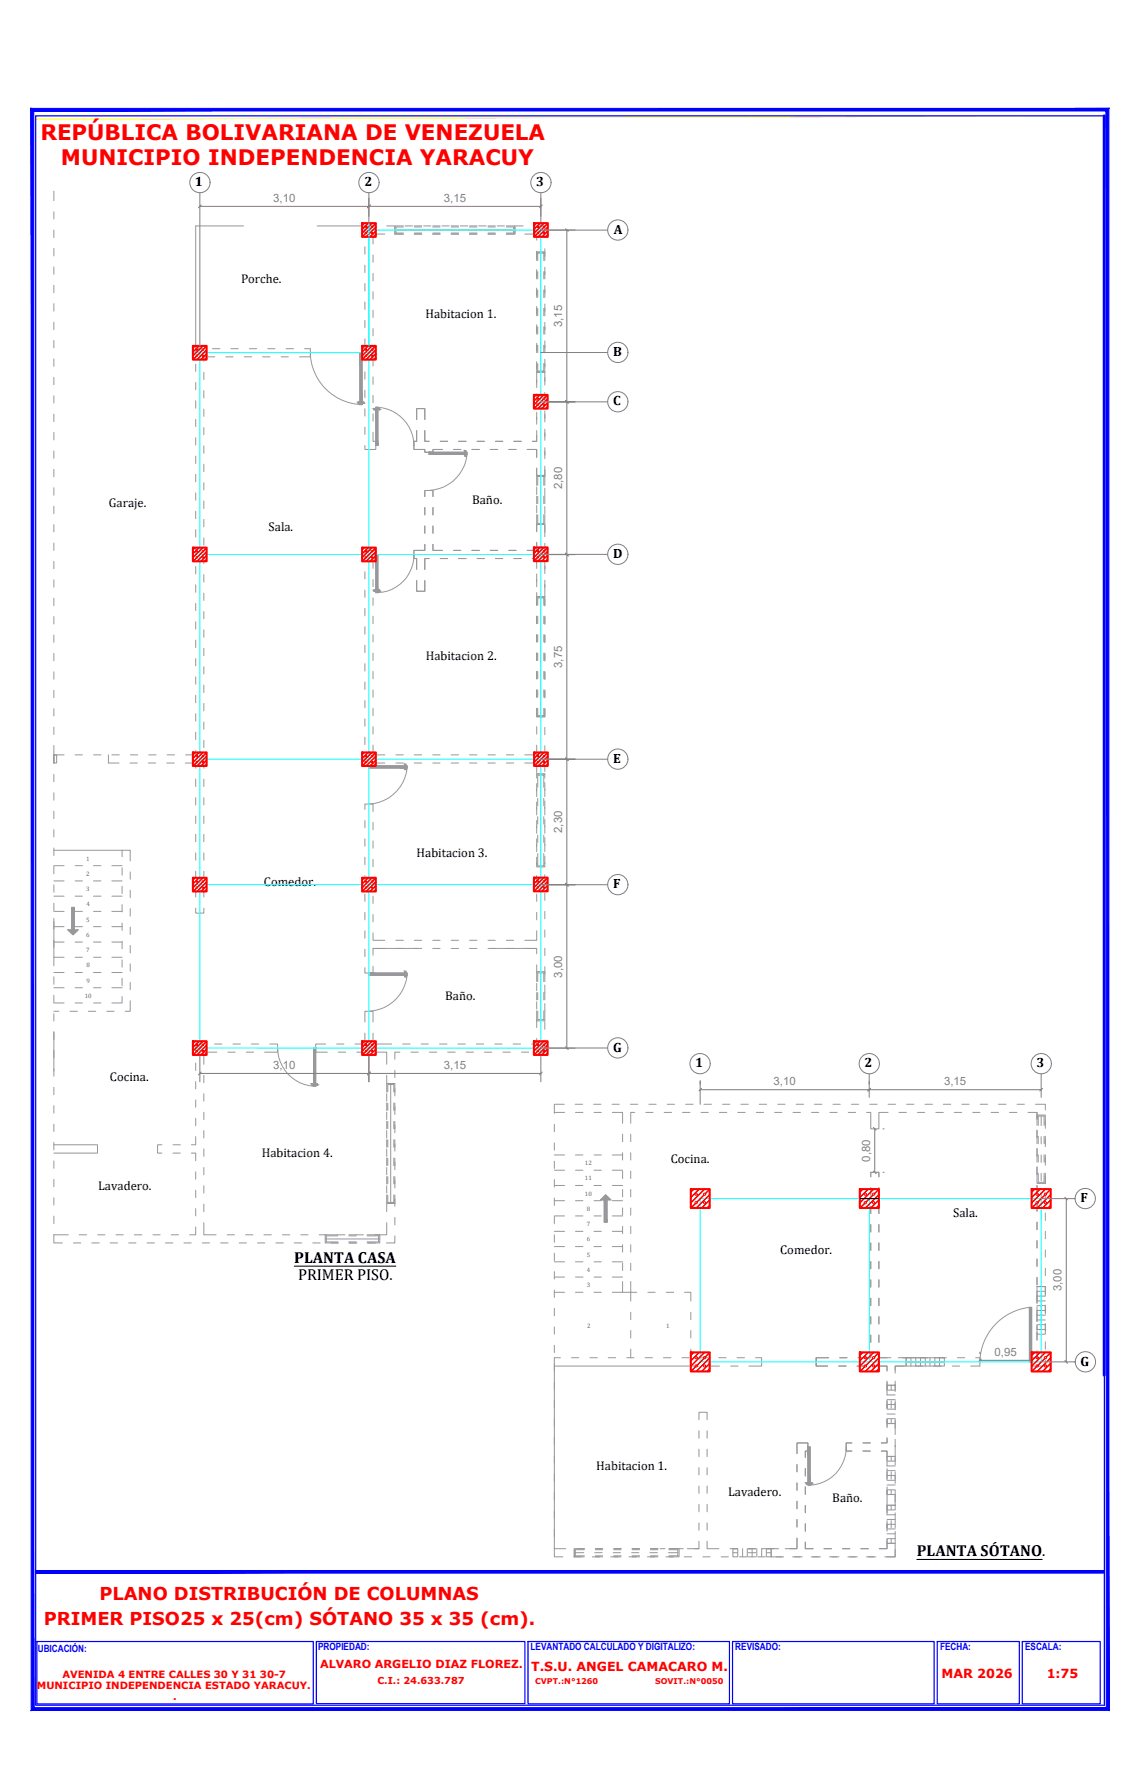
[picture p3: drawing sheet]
<svg xmlns="http://www.w3.org/2000/svg" width="279mm" height="432mm" viewBox="0 0 279 432" stroke-linecap="round" stroke-linejoin="round" font-family="sans-serif">
<!-- layer: pared -->
<g fill="none" stroke="#989898" stroke-width=".24">
<path d="M13.2 46.7v2.4M13.2 51.8v1.8M13.2 56.3v1.8M59.5 55.2h-11.7v30.1M77.5 55.2h11.7M91.8 55.2h-2.6v2.5M94.1 57.2h-2.9v2.4M94.5 55.2h1.8M96.5 55.2v2M96.5 57.2h2.1M96.8 56.3h29.1M98.6 55.2h-2.1v2"/>
<path d="M98.6 55.5h-1.8v1.5h1.8M99 55.2h1.8M101.3 55.2h1.8M101.3 57.2h1.8M101.3 55.5h1.8M101.3 57h1.8M103.5 55.2h1.8M105.8 55.2h1.8M105.8 57.2h1.8M105.8 55.5h1.8M105.8 57h1.8M108 55.2h1.8"/>
<path d="M110.3 55.2h1.8M110.3 57.2h1.8M110.3 55.5h1.8M110.3 57h1.8M112.5 55.2h1.8M114.8 55.2h1.8M114.8 57.2h1.8M114.8 55.5h1.8M114.8 57h1.8M117 55.2h1.8M119.3 55.2h1.8M119.3 57.2h1.8"/>
<path d="M119.3 55.5h1.8M119.3 57h1.8M121.5 55.2h1.8M123.8 55.2h2.1v2h-2.1h1.8M123.8 55.5h1.8v1.5h-1.8M125.9 55.2v2M126 55.2h1.8M128.3 57.2h2.9v1.5M130.5 55.2h2.7v2.9M13.2 60.7v1.9M13.2 65.3v1.8M13.2 69.8v1.8"/>
<path d="M13.2 74.3v1.8M13.2 78.8v1.8M89.2 60.3v1.8M89.2 64.9v1.7M89.2 69.3v1.9M89.2 73.8v1.8M89.2 78.4v1.7M91.2 62.4v1.7M91.2 66.8v1.9M91.2 71.3v1.9M91.2 75.9v1.7M131.2 61.4v2.3"/>
<path d="M131.2 65.9v2.3M131.2 70.4v2.3M131.2 74.9v2.3M131.2 79.4v2.3M131.4 63.7v-1.8h1.5v1.8M131.4 66.4v1.8M131.4 70.9v1.8M131.4 75.4v1.8M131.4 79.9v1.8M132.2 61.9v29.1M132.9 66.4v1.8M132.9 70.9v1.8"/>
<path d="M132.9 75.4v1.8M132.9 79.9v1.8M133.2 61.6h-2h2v2.1M133.2 60.8v1.9M133.2 65.4v2.8M133.2 69.9v2.8M133.2 74.3v2.9M133.2 78.8v2.9M13.2 83.3v1.7M13.2 87.8v1.8M13.2 92.3v1.8M13.2 96.8v1.8"/>
<path d="M47.8 89v1.8M47.8 93.5v1.8M47.8 98v1.8M49.2 85.3h-1.4v1M49.8 91v1.8M49.8 95.5v1.8M51.9 85.3h1.9M52.5 87.2h-2.7v1.1M55.2 87.2h1.8M56.4 85.3h1.9M59.7 87.2h1.8M61 85.3h1.7"/>
<path d="M64.2 87.2h1.8M65.4 85.3h1.8M68.7 87.2h1.8M69.9 85.3h1.9M74.5 85.3h1.4v1.9h-2.7M75.9 86.2a13 13 0 0 0 12.1 12.7M87.6 98.3h.2v.3h-.2zM87.8 98.4l.2 .2zM88 86.2h.5v12.7h-.5zM88.5 87.2h.7v1M88.5 98.4l.2 .2zM88.7 98.3h.2v.3h-.2z"/>
<path d="M89.2 82.8v2.5h-.7M89.2 90.9v1.8M89.2 95.4v1.8M89.2 99.9v1.8M91.2 84.8v4.7M91.2 80.3v1.8M91.2 92.2v1.8M91.2 96.7v1.8M91.4 99.9h.3v.3h-.3zM91.7 99.9h.2v.2h-.2zM91.9 99.6h.5v9.3h-.5zM92.4 99.9h.2v.2h-.2z"/>
<path d="M92.4 99.6a9.5 9.5 0 0 1 8.8 9.3M92.6 99.9h.2v.3h-.2zM131.2 88.9v2.1h2v-2.1M131.2 83.9v2.3M131.2 88.4v1.8M131.2 92.9v1.8M131.2 96.3v2.9M131.2 91h2M131.4 88.9v1.8h1.5v-1.8M131.4 84.4v1.8M132.9 84.4v1.8M133.2 91h-2v2.6"/>
<path d="M133.2 83.4v2.8M133.2 87.8v1.9M133.2 91v3.1M133.2 96v2.6M13.2 101.3v1.8M13.2 105.7v1.9M13.2 110.3v1.8M13.2 114.8v1.8M13.2 119.3v1.8M47.8 102.5v1.8M47.8 107v1.8M47.8 111.5v1.8"/>
<path d="M47.8 116v1.8M49.8 100v1.8M49.8 104.5v1.8M49.8 109v1.8M49.8 113.5v1.8M49.8 118v1.8M89.2 104.4v1.8M91.2 105.7v2.2h.7v2h-2.7v-1M91.2 101.2v1.8M101.9 105.3v2.6h-.7v2h2.6v.7h2v-.7h2.4M101.9 102.6v-2.7h1.9v2.7M103.8 119.9h2v1.5v-1.5h-2v1.5z"/>
<path d="M103.8 105.3v2.6h1.1M104.9 110.6h9.3v.5h-9.3zM107.6 107.9h1.8M110.9 109.9h1.7M112.1 107.9h1.8M113.5 110.2h.4l-.1 .2h-.2zM113.6 111.3h.2l.1 .2h-.4zM113.6 111.1l.2 .2zM113.6 110.4h.2v.2h-.2zM114.2 111.1a9.9 9.9 0 0 1-9.3 8.8M115.4 109.9h1.8M116.6 107.9h1.8"/>
<path d="M119.8 109.9h1.9M121.1 107.9h1.8M124.4 109.9h1.8M125.6 107.9h1.8M131.2 111.7v-1.8h-2.3h2.3v2M131.2 105.3v2.6h-1.1h1.1v-1.5M131.2 118.7v-2.5h2v2.5M131.2 100.8v2.9M131.2 114.6v1.8M131.2 119.1v1.8M131.4 118.7v-2.2h1.5v2.2M132.2 116.5v11.7"/>
<path d="M133.2 114v2.2h-2v-1.8M133.2 100.5v2.7M133.2 104.9v2.8M133.2 109.5v2.6M133.2 114.9v1.7M133.2 119.3v1.9M13.2 123.8v1.8M13.2 128.3v1.7M13.2 132.8v1.8M13.2 137.3v1.8M47.8 120.5v1.8M47.8 125v1.8"/>
<path d="M47.8 129.5v1.8M47.8 134v1.8M47.8 138.5v1.8M49.8 122.5v1.8M49.8 127v1.8M49.8 131.5v1.8M49.8 136v1.8M89.2 137.1v-2.5h2.7v2h-.7v2.4M89.2 139.8v1.8M91.9 135.6h.5v9.3h-.5zM101.2 135.6a9.2 9.2 0 0 1-8.8 9.3M103.8 133.1v1.5h-2.6v2h.7v2.6"/>
<path d="M103.8 124.1v1.8M103.8 128.6v1.8M104.9 136.6h-1.1v2.6M105.8 133.1v1.5h2.4M105.8 124.1v1.8M105.8 128.6v1.8M107.6 136.6h1.8M110.9 134.6h1.7M112.1 136.6h1.8M115.4 134.6h1.8M116.6 136.6h1.8M119.8 134.6h1.9"/>
<path d="M121.1 136.6h1.8M124.4 134.6h1.8M125.6 136.6h1.8M131.2 137.7v-1.1h-1.1h1.1v2.4M131.2 132.6v2h-2.3h2.3v-1.8M131.2 130v-1.8h2v3M131.2 121.3v1.8M131.2 123.6v1.8M131.2 125.9v4M131.4 125.9v2.1h1.5v-2.1M131.4 121.3v1.8M132.9 121.3v1.8"/>
<path d="M133.2 125.9v2.3h-2M133.2 121.3v1.8M133.2 123.9v1.7M133.2 128.4v1.7M133.2 132.8v2.9M133.2 137.3v3M13.2 141.8v1.8M13.2 146.3v1.8M13.2 150.7v1.9M13.2 155.3v1.8M13.2 159.8v1.8M47.8 143v1.8"/>
<path d="M47.8 147.5v1.8M47.8 152v1.8M47.8 156.5v1.8M49.8 140.5v1.8M49.8 145v1.8M49.8 149.5v1.8M49.8 154v1.8M49.8 158.5v1.8M89.2 144.3v1.8M89.2 148.8v1.8M89.2 153.2v1.9M89.2 157.8v1.8"/>
<path d="M91.2 141.7v1.8M91.2 146.2v1.8M91.2 150.7v1.8M91.2 155.2v1.8M91.2 159.7v1.8M91.4 144.3h.3v.3h-.3zM91.7 144.4h.2v.1h-.2zM92.4 144.4h.2v.1h-.2zM92.6 144.3h.2v.3h-.2zM101.9 141.9v2.7h1.9v-2.7M131.2 145.9h2v2.1M131.2 140.3v3.2"/>
<path d="M131.2 145.9v2.1M131.2 150.7v1.8M131.2 155.2v1.8M131.2 159.7v1.8M131.2 145.9h2M131.4 148v-1.8h1.5v1.8M131.4 150.7v1.8M131.4 155.2v1.8M131.4 159.7v1.8M132.2 146.2v29.1M132.9 150.7v1.8M132.9 155.2v1.8"/>
<path d="M132.9 159.7v1.8M133.2 142.9v3h-2v-1M133.2 141.9v1.7M133.2 146.3v1.9M133.2 150.7v2M133.2 155.2v1.9M133.2 159.7v1.9M13.2 164.3v1.8M13.2 168.8v1.8M13.2 173.3v1.7M13.2 177.8v1.8M47.8 161v1.8"/>
<path d="M47.8 165.5v1.8M47.8 170v1.8M47.8 174.5v1.8M47.8 179v1.8M49.8 163v1.8M49.8 167.5v1.8M49.8 172v1.8M49.8 176.5v1.8M89.2 162.3v1.8M89.2 166.8v1.8M89.2 171.3v1.8M89.2 175.8v1.7"/>
<path d="M91.2 164.2v1.8M91.2 168.7v1.8M91.2 173.2v1.8M91.2 177.7v1.8M131.2 164.2v1.8M131.2 168.7v1.8M131.2 177.7v1.8M131.2 175.3h2M131.4 173.2v1.8h1.5v-1.8M131.4 164.2v1.8M131.4 168.7v1.8M132.9 164.2v1.8"/>
<path d="M132.9 168.7v1.8M133.2 173.2v2.1h-2v-2.1v1.8M133.2 164.2v2M133.2 168.7v1.9M133.2 173.4v1.7M133.2 177.8v1.9M13.2 184.6h.6v2h-.6zM13.2 182.3v4.3M13.2 189.4v1.7M13.2 193.8v1.9M13.2 198.3v1.9M15.7 184.6h-2.5v2"/>
<path d="M18.4 184.6h1.8M22.9 184.6h1.8M26.5 184.6v2h2.6M27.3 184.6h1.9M31.8 186.6h1.8M31.9 184.6h1.8M36.3 186.6h1.8M36.4 184.6h1.7M40.8 186.6h1.8M40.9 184.6h1.8M45.3 186.6h2.5v1.2M47.8 183.5v1.1h-2.4"/>
<path d="M47.8 190.5v1.8M47.8 195v1.8M47.8 199.5v1.8M49.8 185.5v2.3M49.8 181v1.8M49.8 190.5v1.8M49.8 195v1.8M49.8 199.5v1.8M89.2 197.9v-1.3h2v1.8M89.2 184.8v2.4h2v-.6h2.9M89.2 180.3v1.8M90.2 187.2h9.3v.6h-9.3z"/>
<path d="M91.2 182.2v2.4h2.9M96.8 184.6h1.8M96.8 186.6h1.8M98.9 186.9h.3v.2h-.3zM98.9 188h.3v.2h-.3zM99 187.8l.1 .2zM99 187.1l.1 .1zM99.5 187.8a9.9 9.9 0 0 1-9.3 8.8M101.3 184.6h1.8M101.3 186.6h1.8M105.8 184.6h1.8M105.8 186.6h1.8"/>
<path d="M110.3 184.6h1.8M110.3 186.6h1.8M114.8 184.6h1.8M114.8 186.6h1.8M119.3 184.6h1.8M119.3 186.6h1.8M123.8 184.6h1.8M123.8 186.6h1.8M128.3 186.6h2.9v2.3M131.2 182.2v2.4h-2.9M131.2 189.2h2v1M131.2 189.2v1"/>
<path d="M131.2 191.6v3.2M131.2 196.1v3.2M131.2 189.2h2M131.4 192.5v-3h1.5v3M131.4 195.2v1.8M131.4 199.7v1.8M132.2 189.5v22.5M132.9 195.2v1.8M132.9 199.7v1.8M133.2 182.3v1.9M133.2 186.9v1.7M133.2 191.3v3.5"/>
<path d="M133.2 195.8v3.5M13.2 202.9v1.7M13.2 207.3v1.9M13.2 211.8v1.9M13.2 216.4v1.7M13.2 207.9h16.6M13.2 211.7h2.5M13.2 215.4h2.5M13.2 219.1h2.5M18.4 211.7h1.8M18.4 215.4h1.8M18.4 219.1h1.8"/>
<path d="M22.9 211.7h1.8M22.9 215.4h1.8M22.9 219.1h1.8M27.3 211.7h2.5M27.3 215.4h2.5M27.3 219.1h2.5M29.8 209.5v-1.6h2v2.6M29.8 212.2v1.8M29.8 216.7v1.8M31.8 213.2v1.8M31.8 217.7v1.8M47.8 204v1.8"/>
<path d="M47.8 208.5v1.8M47.8 213v1.8M47.8 217.5v1.8M49.8 204v1.8M49.8 208.5v1.8M49.8 213v1.8M49.8 217.5v1.8M89.2 200.6v1.8M89.2 205.1v1.8M89.2 209.6v1.8M89.2 214.1v1.8M89.2 218.6v1.8"/>
<path d="M91.2 201.1v1.8M91.2 205.6v1.8M91.2 210.1v1.8M91.2 214.6v1.8M91.2 219.1v1.8M131.2 210.9v1.1h2v-1.1M131.2 200.6v3.2M131.2 205.1v3.1M131.2 209.6v1.8M131.2 214.1v1.8M131.2 218.6v1.8M131.4 208.7v3h1.5v-3"/>
<path d="M131.4 204.2v1.8M132.9 204.2v1.8M133.2 200.4v3.4M133.2 204.9v3.3M133.2 209.3v1.9M133.2 213.9v1.7M133.2 218.4v1.7M13.2 220.9v1.7M13.2 224.6v9.6M13.2 234.4v1.7M13.2 238.8v1.9M13.2 222.8h2.5"/>
<path d="M13.2 226.6h2.5M13.2 230.3h2.5M13.2 234.1h2.5M13.2 237.8h2.5M17.5 221.9h.7v5.5h.9l-1.2 1.2-1.3-1.2h.9zM18.4 222.8h1.8M18.4 226.6h1.8M18.4 230.3h1.8M18.4 234.1h1.8M18.4 237.8h1.8M22.9 222.8h1.8M22.9 226.6h1.8"/>
<path d="M22.9 230.3h1.8M22.9 234.1h1.8M22.9 237.8h1.8M27.3 222.8h2.5M27.3 226.6h2.5M27.3 230.3h2.5M27.3 234.1h2.5M27.3 237.8h2.5M29.8 221.2v1.8M29.8 225.7v1.8M29.8 230.2v1.8M29.8 234.7v1.8"/>
<path d="M29.8 239.2v1.8M31.8 222.2v1.8M31.8 226.7v1.8M31.8 231.2v1.8M31.8 235.7v1.8M47.8 222v1.3h2v-1.3M89.2 223.1v1.8M89.2 227.6v1.8M89.2 232.1v1.8M90.2 237.9h9.3v.6h-9.3zM91.2 236.3v1.6h-2v-1.3M91.2 228.1v1.8h2.9"/>
<path d="M91.2 231.9h11.9M91.2 223.6v1.8M94.1 231.9h-2.9v1.7M96.8 229.9h1.8M98.9 237.5h.3v.2h-.3zM98.9 238.6h.3v.2h-.3zM99 238.5l.1 .1zM99 237.7h.1v.2h-.1zM99.5 238.5a9.9 9.9 0 0 1-9.3 8.8M101.3 229.9h1.8M105.8 231.9h1.8M105.8 229.9h1.8"/>
<path d="M110.3 231.9h1.8M110.3 229.9h1.8M114.8 231.9h1.8M114.8 229.9h1.8M119.3 231.9h11.9M119.3 229.9h1.8M123.8 229.9h1.8M128.3 231.9h2.9v1.3M131.2 227.6v2.3h-2.9M131.2 240v-2.4h2v2.4M131.2 223.1v1.8M131.2 235.9v1.8"/>
<path d="M131.4 240v-2.1h1.5v2.1M132.2 237.6v12M133.2 222.8v1.9M133.2 227.4v1.8M133.2 231.9v1.7M133.2 236.3v1.9M13.2 243.3v1.9M13.2 247.9v1.7M13.2 252.3v10.8M13.2 241.5h2.5M13.2 245.2h2.5M13.2 247.3h1.2"/>
<path d="M17.1 247.3h1.8M18.4 241.5h1.8M18.4 245.2h1.8M21.6 247.3h1.8M22.9 241.5h1.8M22.9 245.2h1.8M26.1 247.3h1.8M27.3 241.5h2.5M29.8 243.7v1.5h-2.5M31.8 244.7v2.6h-1.2M31.8 240.2v1.8M47.8 259.9v1.8"/>
<path d="M49.7 255.3h-1.9v1.9M52.5 255.3h1.7M53 257.3h-3.2v2.9M55.7 257.3h1.8M56.9 255.3h1.9M60.2 257.3h1.8M61.4 255.3h1.8M66 255.3h1.9v2h-3.2M67.9 256.2a9.4 9.4 0 0 0 8.8 9.4M76.7 256.2h.5v9.4h-.5zM79.6 255.3h-2.4v2h2.8M82.3 255.3h1.8"/>
<path d="M82.7 257.3h1.8M87.2 257.3h1.8M89.2 252.6v2.7h-2.4M89.2 249.9v-2.6h2v2.6M90.2 257.3v.6M91.2 252.6v2.7h4.6M91.7 257.3h2.8v2.9M97.7 257.3h-1.2v1.7M98.4 255.3h1.8M100.5 257.3h1.7M103 255.3h1.7M104.9 257.3h1.9"/>
<path d="M107.4 255.3h1.9M109.4 257.3h1.9M111.9 255.3h1.8M114 257.3h1.7M116.5 255.3h1.7M118.4 257.3h1.8M120.9 255.3h1.8M122.9 257.3h1.9M125.4 255.3h1.9M127.5 257.3h1.7M131.2 253.9v1.4h-1.2M131.2 240.5v1.7"/>
<path d="M131.2 242.7v1.8M131.2 244.9v1.8M131.2 247.2v4M131.4 247.2v2.1h1.5v-2.1M131.4 242.7v1.8M132.9 242.7v1.8M133.2 254.3v3h-1.2M133.2 247.2v2.4h-2M133.2 240.8v3.7M133.2 245.4v1.7M133.2 249.9v1.8M13.2 279.9h10.6v2h-10.6"/>
<path d="M13.2 265.9v1.8M13.2 270.3v1.9M13.2 274.9v1.7M13.2 279.4v1.7M39.6 279.9h-1.1v2h1.1M42.3 279.9h1.8M47.8 277.9v2h-1M47.8 264.5v1.7M47.8 268.9v1.8M47.8 273.4v1.9M49.8 262.9v1.9M49.8 267.4v1.8"/>
<path d="M49.8 271.9v1.8M49.8 276.4v1.9M76.2 265h.3v.3h-.3zM76.5 265h.2v.2h-.2zM77.2 265h.2v.2h-.2zM77.4 265h.2v.3h-.2zM94.5 264.9h2v2.1M94.5 262.9v1.9M94.5 264.9v2.1M94.5 267.4v1.8M94.5 269.7v1.8M94.5 271.9v1.8"/>
<path d="M94.5 274.2v1.8M94.5 276.4v1.9M94.5 278.7v1.8M94.5 264.9h2M94.8 267v-1.8h1.5v1.8M94.8 269.7v1.8M94.8 274.2v1.8M94.8 278.7v1.8M95.5 265.2v29.1M96.3 269.7v1.8M96.3 274.2v1.8M96.3 278.7v1.8"/>
<path d="M96.5 261.7v1.8M96.5 266.2v1.8M96.5 269.7v2.8M96.5 274.2v2.8M96.5 278.7v2.8M135.5 274.9v1.8M135.5 279.4v1.8M135.5 272h2.5M137.9 270h-2.4v2.2M140.6 270h1.8M140.7 272h1.8M145.1 270h1.8"/>
<path d="M145.2 272h1.8M149.6 270h1.8M149.7 272h2.5v2.7M152.2 277.3v1.8M154.1 270h1.8M154.2 277.3v1.8M155.2 272h-1v2.7M157.9 272h1.7M158.6 270h1.8M162.3 272h1.9M163.1 270h1.8M166.8 272h1.9"/>
<path d="M167.6 270h1.8M171.4 272h1.7M172.1 270h1.8M175.9 272h1.8M176.6 270h1.8M180.3 272h1.9M181.1 270h1.8M184.9 272h1.7M185.6 270h1.8M189.4 272h1.7M190.1 270h1.8M193.8 272h1.9"/>
<path d="M194.6 270h1.8M198.4 272h1.8M199.1 270h1.8M202.9 272h1.7M203.6 270h1.8M207.3 272h1.9M208.1 270h1.8M211.8 272h1.1v4h1.9v-4h2.3M212.6 270h1.8M217.1 270h1.8M219.8 272h1.8M221.6 270h1.8"/>
<path d="M224.3 272h1.8M226.1 270h1.8M228.8 272h1.8M230.6 270h1.8M233.3 272h1.8M235.1 270h1.8M237.8 272h1.8M239.6 270h1.8M242.3 272h1.8M244.1 270h1.8M246.8 272h1.8M248.6 270h1.8"/>
<path d="M251.3 272h2.2v1.6M253.1 270h2.4v1.4M253.5 272.6h2v2.6M253.5 272v3.2M253.5 276.4v3.3M253.8 275.2v-2.3h1.4v2.3M253.8 277.8v1.9M254.5 272.9v2.3M254.5 277.9v1.8M255.2 277.8v1.9M255.5 274.1v1.8M255.5 277.8v2.6"/>
<path d="M13.2 283.8v1.9M13.2 288.4v1.8M13.2 292.9v1.7M13.2 297.3v1.9M42.3 281.9h1.8M46.8 281.9h1v1.9M47.8 286.5v1.8M47.8 291v1.8M47.8 295.5v1.8M49.8 299v2.9h3M49.8 280.9v1.8M49.8 285.5v1.7"/>
<path d="M49.8 289.9v1.8M49.8 294.4v1.8M94.5 299v2.9h-3M94.5 292.2v2.1h2v-2.1M94.5 280.9v1.8M94.5 283.2v1.8M94.5 285.5v1.7M94.5 287.7v1.8M94.5 289.9v1.8M94.5 294.4v1.8M94.5 294.3h2M94.8 292.2v1.8h1.5v-1.8"/>
<path d="M94.8 283.2v1.8M94.8 287.7v1.8M96.3 283.2v1.8M96.3 287.7v1.8M96.5 283.2v2.8M96.5 287.7v2.8M96.5 293.2v1.8M96.5 297.7v1.8M135.5 283.9v1.8M135.5 288.4v1.8M135.5 292.9v1.8M135.5 297.4v1.8"/>
<path d="M135.5 282.4h2.5M135.5 286.1h2.5M135.5 289.9h2.5M135.5 293.6h2.5M135.5 297.3h2.5M140.7 282.4h1.8M140.7 286.1h1.8M140.7 289.9h1.8M140.7 293.6h1.8M140.7 297.3h1.8M145.2 282.4h1.8M145.2 286.1h1.8"/>
<path d="M145.2 289.9h1.8M145.2 293.6h1.8M145.2 297.3h1.8M146.8 293.4l1.2-1.3 1.3 1.3h-.9v5.4h-.7v-5.4zM149.7 282.4h2.5M149.7 286.1h2.5M149.7 289.9h2.5M149.7 293.6h2.5M149.7 297.3h2.5M152.2 281.9v1.7M152.2 286.3v1.9M152.2 290.8v1.9"/>
<path d="M152.2 295.4v1.7M152.2 299.8v1.8M154.2 281.9v1.7M154.2 286.3v1.9M154.2 290.8v1.9M154.2 295.4v1.7M154.2 299.8v1.8M212.9 287.7v-1.1h1.9v1.1M212.9 290.4v1.8M212.9 294.9v1.8M212.9 299.4v1.8M214.8 290.4v1.8"/>
<path d="M214.8 294.9v1.8M214.8 299.4v1.8M253.5 286.9v2.4h2v-2.4M253.5 280.8v3.3M253.5 285.3v1.8M253.5 289.9v1.7M253.5 294.3v1.9M253.5 298.8v1.9M253.8 286.9v2.2h1.4v-2.2M253.8 282.4v1.7M254.5 282.4v1.8M254.5 286.9v1.8"/>
<path d="M254.5 291.4v1.8M254.5 295.9v2.3M255.2 282.4v1.7M255.5 282.4v2.5M255.5 287.6v1.8M255.5 292.1v1.8M255.5 296.6v1.8M13.2 301.8v2.1h2M13.2 301.9h3.5M17.9 303.9h1.8M19.3 301.9h1.9M22.4 303.9h1.9"/>
<path d="M23.9 301.9h1.8M26.9 303.9h1.8M28.4 301.9h1.7M31.5 303.9h1.7M32.9 301.9h1.8M35.9 303.9h1.9M37.4 301.9h1.8M40.4 303.9h1.8M41.9 301.9h1.7M45 303.9h1.7M47.8 300v1.9h-1.4M49.4 303.9h1.8"/>
<path d="M53.9 303.9h1.9M55.5 301.9h1.8M58.5 303.9h1.7M60 301.9h1.8M62.9 303.9h1.8M64.5 301.9h1.8M67.4 303.9h1.9M69 301.9h1.8M71.9 303.9h1.8M73.5 301.9h1.8M76.5 303.9h1.7M78 301.9h6.3"/>
<path d="M79.5 301.9v2h3M79.5 302.9h13.3M80.9 303.9h1.9M82.5 302.2h-2.7v1.5h2.7M85.3 303.9h1.9M85.3 301.9h3.5M85.3 303.7h1.8M85.3 302.2h1.8M89.7 301.9h3.1v2h-3.1M89.7 302.2h2.8v1.5h-2.8M90 303.9h1.7M96.5 302.2v1.7h-2.1"/>
<path d="M135.5 301.9v1.8M135.5 306.4v1.8M135.5 310.9v1.8M135.5 315.4v1.8M135.5 319.9v1.8M135.5 316h2.5M135.5 301.1h2.5M135.5 304.8h2.5M135.5 308.5h2.5M135.5 312.3h2.5M140.7 316h1.8M140.7 301.1h1.8"/>
<path d="M140.7 304.8h1.8M140.7 308.5h1.8M140.7 312.3h1.8M145.2 316h1.8M145.2 301.1h1.8M145.2 304.8h1.8M145.2 308.5h1.8M145.2 312.3h1.8M149.7 316h2.5M149.7 301.1h2.5M149.7 304.8h2.5M149.7 308.5h2.5"/>
<path d="M149.7 312.3h2.5M152.2 313.4v2.6h2v-2.6M152.2 304.3v1.9M152.2 308.9v1.7M154.2 304.3v1.9M154.2 308.9v1.7M155.7 316h-1.5v2.1M158.4 316h1.7M162.9 316h1.8M167.3 316h1.6v2.1M212.9 303.9v1.8M212.9 308.4v1.8"/>
<path d="M212.9 312.9v1.8M212.9 317.4v1.8M214.8 303.9v1.8M214.8 308.4v1.8M214.8 312.9v1.8M214.8 317.4v1.8M251.6 319.7h.6v13.3h-.6zM251.7 319.7a13.7 13.7 0 0 0-12.2 13.3M253.5 314.6h2v2.2M253.5 314.6h2v1.8M253.5 303.4v1.7M253.5 307.8v1.8"/>
<path d="M253.5 312.3v1.9M253.5 314.6v4M253.5 319.5v3.6M253.5 318.1h2M253.5 316.9h2M253.5 319.2h2M253.5 315.7h2M254.5 315.7v9.4M255.5 301.1v1.8M255.5 305.6v1.8M255.5 310.1v1.8M255.5 319.1v2.2"/>
<path d="M135.5 334h35.4M135.5 324.4v1.8M135.5 328.9v1.8M137 332h-1.5v46.7h2.8M139.7 332h1.8M144.2 332h1.8M148.7 332h1.8M153.2 332h1.8M154.2 320.8v1.9M154.2 325.3v1.9M154.2 329.9v2.1M157.7 332h1.8"/>
<path d="M162.2 332h1.8M166.7 332h1.8M168.9 320.8v1.9M168.9 325.3v1.9M168.9 329.9v2.1M171.2 332h1.8M172.8 334h3.1M175.7 332h1.8M178.6 334h1.8M180.2 332h1.8M184.7 332h1.5v2h-3.1M199.5 332v2"/>
<path d="M202.6 332h-3.1v2h2.8M205 334h1.8M205.3 332h1.8M209.5 334h1.8M212.9 330.9v1.1h-3.1M212.9 321.9v1.8M212.9 326.4v1.8M214.8 321.9v1.8M214.8 326.4v1.8M216.8 335v-1h-2.8h2.8v1.3M216.8 332h-2v-1.1v1.1h3M216.8 338.7h2v1.1"/>
<path d="M216.8 337.7v1h2M216.8 338v3.1h2M216.8 339.9h2M217.8 338.7v1.1M218.8 337.7v2.5M219.5 332h2v2h-2.7v1M220.5 332h6.3M221.1 334h-2.3v1.7M221.5 332h9.3v2h-9.3zM221.5 333h9.3M222.7 332v2M223.8 334h1.8"/>
<path d="M223.9 332v2M225 332v2M226.2 332v2M227.3 332v2M228.3 334h1.8M229.7 332v2M231.3 332h-2.8v2M232.8 334h1.8M234 332h1.8M238.5 332h1v2h-2.2M253.5 332v-1.7v1.7h-1.3v2h3.3v-1.4M253.5 324v2.2h2v-2.2"/>
<path d="M253.5 324.1v1h2M253.5 325.8v1.9M253.5 320.4h2M253.5 322.7h2M253.5 321.6h2M253.5 323.9h2M255.5 323.6v1.8M255.5 328.1v1.8M170.9 347.1v-1.8h1.9v1.8M170.9 349.8v1.9M170.9 354.3v1.9M170.9 358.9v1.7"/>
<path d="M172.8 349.8v1.9M172.8 354.3v1.9M172.8 358.9v1.7M194.8 355.4v-2.6h2.7v2h-.7v1.6M194.8 358.1v1.8M196.8 359.1v1.8M197.5 353.8h.5v9.3h-.5zM206.8 353.8a9.2 9.2 0 0 1-8.8 9.3M208.2 352.8h-1.4v2h1.4M210.9 354.8h1.8M210.9 352.8h1.8M216.8 351.5v1.3h-1.4h1.4v-1"/>
<path d="M216.8 349.1v-1h2v2.6M216.8 342.5v1.9M216.8 359.1v2.6M216.8 343.4h2M216.8 345.7h2M216.8 342.2h2M216.8 344.6h2M216.8 346.9h2M216.8 357.3h2M216.8 359.6h2M217.8 342.5v1.8M217.8 347v1.1"/>
<path d="M217.8 356.1v1.1M217.8 359.9v1.8M218.8 351.9v4.2h-2v-1.3h-1.4h1.4v1.6M218.8 347v1.1h-2v-1.1v1.8M218.8 357.2v-1.1h-2v2.3h2M218.8 342.5v2.2M218.8 347.4v1.8M218.8 356.4v1.8M218.8 359.9v2.8M135.5 378.4v2.3h2.1M140.4 379.6h2.3M140.4 378.7v2"/>
<path d="M141 378.7h1.8h-2.4v2h2.4M142.8 378.9h-2.2v1.5h2.2M145.4 379.6h1.8M145.5 378.7h1.8M145.5 378.9h1.8M149.9 379.6h1.8M150 378.7h1.8M150 378.9h1.8M154.4 379.6h1.8M154.5 378.7h1.8M154.5 378.9h1.8M158.9 379.6h1.8"/>
<path d="M159 378.7h1.8M159 378.9h1.8M161.4 378.7h1.1M163.4 379.6h2.3M163.5 378.9h2.2v1.5h-2.2M163.5 378.7h3.5M166 378.7v2h-2.5M168 378.7h2.9M170.9 376.9v1.8h-1.2M170.9 363.3v1.8M170.9 367.8v1.9M170.9 372.4v1.7"/>
<path d="M172.8 376.9v1.8h2.9M172.8 363.3v1.8M172.8 367.8v1.9M172.8 372.4v1.7M178.4 378.7h1.9h-1.1v2h1.1M179.2 379.6h1.1M180.3 378.7v2M181.5 378.7v2M182.7 378.7v2M182.8 378.7h1.9M182.9 379.6h1.8M183.9 378.7v2"/>
<path d="M185 378.7v2M187.3 378.7v2M187.5 379.6h1M188.5 378.7v2h-1M189.2 378.7h-3v2M190.3 378.7h-1.8v2h3.1M191.9 378.7h2.9v-2.6v2.6h-1.8M194.8 362.6v1.8M194.8 367.1v1.8M194.8 371.6v1.8M196.8 377.1v1.6h2M196.8 363.6v1.8"/>
<path d="M196.8 368.1v1.8M196.8 372.6v1.8M197.1 362.5h.2v.3h-.2zM197.3 362.6l.2 .2zM198 362.6h.2v.2h-.2zM198.2 362.5h.3v.3h-.3zM201.4 378.7h1.8M206 378.7h1.7M210.4 378.7h1.9M216.8 377.1v1.6h-1.9h1.9v-1.3h2v3.3h-2.5M216.8 364.4v1h2v-1M216.8 376.3v1.1h2v-1.1"/>
<path d="M216.8 365.4h2v2.6h-2zM216.8 363.6v1.8M216.8 371.8v2.6M216.8 376.4v1M216.8 360.8h2M216.8 363.1h2M216.8 362h2M216.8 364.3h2M216.8 372.7h2M216.8 375h2M216.8 369.2h2M216.8 371.5h2"/>
<path d="M216.8 373.8h2M217.8 364.4v1M217.8 368v1.1M217.8 371.8v1.8M217.8 376.3v1.1M218.8 378.9v1.8h-2M218.8 369.1v-1.1h-2v2.4h2M218.8 365.4v1.8M218.8 369.9v1.8M218.8 371.8v1.8M218.8 374.4v1.8h-2M140.3 380.7h1.8"/>
<path d="M144.8 380.7h2.5M145.5 380.4h1.8M149.3 380.7h2.5M150 380.4h1.8M153.8 380.7h2.5M154.5 380.4h1.8M158.3 380.7h2.5M159 380.4h1.8M162.8 380.7h1.8M167.3 380.7h1.8M171.8 380.7h1.8M176.3 380.7h1.8"/>
<path d="M180.8 380.7h1.8M182.9 380.7h1.8M185.3 380.7h1.8M193.8 380.7h2.3M198.3 380.7h2.3M202.8 380.7h2.3M207.3 380.7h2.3M211.8 380.7h2.3"/>
</g>
<g fill="#989898" stroke="#989898" stroke-width=".24">
<path d="M92.6 99.9h.2z"/>
<path d="M92.6 100.1l.2 .1z"/>
<path d="M91.4 99.9h.3z"/>
<path d="M91.4 100.1l.3 .1z"/>
<path d="M92.6 144.3h.2z"/>
<path d="M92.6 144.4l.2 .2z"/>
<path d="M91.4 144.3h.3z"/>
<path d="M91.4 144.4l.3 .2z"/>
<path d="M77.4 265h.2z"/>
<path d="M77.4 265.1l.2 .2z"/>
<path d="M76.2 265h.3z"/>
<path d="M76.2 265.1l.3 .2z"/>
<path d="M88.7 98.3h.2z"/>
<path d="M88.7 98.5l.2 .1z"/>
<path d="M87.6 98.3h.2z"/>
<path d="M87.6 98.5l.2 .1z"/>
<path d="M16.6 227.4h2.5l-1.2 1.2z"/>
<path d="M198.2 362.5h.3z"/>
<path d="M198.2 362.7l.3 .1z"/>
<path d="M197.1 362.5h.2z"/>
<path d="M197.1 362.7l.2 .1z"/>
<path d="M148 292.1l1.3 1.3h-2.5z"/>
<path d="M91.9 99.6l.5 9.3v-9.3zM91.9 99.6l.5 9.3h-.5z"/>
<path d="M92.6 99.9l.2 .1zM92.6 99.9l.2 .1z"/>
<path d="M92.4 99.9l.2 .1zM92.4 99.9l.2 .1z"/>
<path d="M92.6 100l.2 .1zM92.6 100l.2 .1z"/>
<path d="M92.4 100l.2 .1zM92.4 100l.2 .1z"/>
<path d="M92.6 100.1l.2 .1zM92.6 100.2h.2z"/>
<path d="M91.7 99.9l.2 .1zM91.7 99.9l.2 .1z"/>
<path d="M91.4 99.9l.3 .1zM91.4 99.9l.3 .1z"/>
<path d="M91.7 100l.2 .1zM91.7 100l.2 .1z"/>
<path d="M91.4 100l.3 .1zM91.4 100l.3 .1z"/>
<path d="M91.4 100.1l.3 .1zM91.4 100.2h.3z"/>
<path d="M91.9 135.6l.5 9.3v-9.3zM91.9 135.6l.5 9.3h-.5z"/>
<path d="M92.6 144.3l.2 .1zM92.6 144.3l.2 .1z"/>
<path d="M92.6 144.4h.2zM92.6 144.4h.2z"/>
<path d="M92.4 144.4h.2zM92.4 144.4h.2z"/>
<path d="M92.4 144.4l.2 .1zM92.4 144.4l.2 .1z"/>
<path d="M92.6 144.4l.2 .2zM92.6 144.6h.2z"/>
<path d="M91.4 144.3l.3 .1zM91.4 144.3l.3 .1z"/>
<path d="M91.7 144.4h.2zM91.7 144.4h.2z"/>
<path d="M91.4 144.4h.3zM91.4 144.4h.3z"/>
<path d="M91.7 144.4l.2 .1zM91.7 144.4l.2 .1z"/>
<path d="M91.4 144.4l.3 .2zM91.4 144.6h.3z"/>
<path d="M104.9 110.6l9.3 .5v-.5zM104.9 110.6l9.3 .5h-9.3z"/>
<path d="M113.6 111.1l.2 .2zM113.6 111.1l.2 .2z"/>
<path d="M113.6 111.3l.3 .2-.1-.2zM113.6 111.3l.3 .2h-.4z"/>
<path d="M113.5 110.2l.3 .2 .1-.2zM113.5 110.2l.3 .2h-.2z"/>
<path d="M113.6 110.4l.2 .2v-.2zM113.6 110.4l.2 .2h-.2z"/>
<path d="M90.2 187.2l9.3 .6v-.6zM90.2 187.2l9.3 .6h-9.3z"/>
<path d="M99 187.8l.1 .2zM99 187.8l.1 .2z"/>
<path d="M98.9 188l.3 .2v-.2zM98.9 188l.3 .2h-.3z"/>
<path d="M98.9 186.9l.3 .2v-.2zM98.9 186.9l.3 .2h-.3z"/>
<path d="M99 187.1l.1 .1zM99 187.1l.1 .1z"/>
<path d="M90.2 237.9l9.3 .6v-.6zM90.2 237.9l9.3 .6h-9.3z"/>
<path d="M99 238.5l.1 .1zM99 238.5l.1 .1z"/>
<path d="M98.9 238.6l.3 .2v-.2zM98.9 238.6l.3 .2h-.3z"/>
<path d="M98.9 237.5l.3 .2v-.2zM98.9 237.5l.3 .2h-.3z"/>
<path d="M99 237.7l.1 .2v-.2zM99 237.7l.1 .2h-.1z"/>
<path d="M76.7 256.2l.5 9.4v-9.4zM76.7 256.2l.5 9.4h-.5z"/>
<path d="M77.4 265h.2zM77.4 265h.2z"/>
<path d="M77.4 265l.2 .1zM77.4 265l.2 .1z"/>
<path d="M77.2 265l.2 .1zM77.2 265l.2 .1z"/>
<path d="M77.2 265.1l.2 .1zM77.2 265.1l.2 .1z"/>
<path d="M77.4 265.1l.2 .2zM77.4 265.3h.2z"/>
<path d="M76.2 265h.3zM76.2 265h.3z"/>
<path d="M76.5 265l.2 .1zM76.5 265l.2 .1z"/>
<path d="M76.2 265l.3 .1zM76.2 265l.3 .1z"/>
<path d="M76.5 265.1l.2 .1zM76.5 265.1l.2 .1z"/>
<path d="M76.2 265.1l.3 .2zM76.2 265.3h.3z"/>
<path d="M88 86.2l.5 12.7v-12.7zM88 86.2l.5 12.7h-.5z"/>
<path d="M88.7 98.3l.2 .1zM88.7 98.3l.2 .1z"/>
<path d="M88.7 98.4l.2 .1zM88.7 98.4l.2 .1z"/>
<path d="M88.5 98.4l.2 .1zM88.5 98.4l.2 .1z"/>
<path d="M88.5 98.5l.2 .1zM88.5 98.5l.2 .1z"/>
<path d="M88.7 98.5l.2 .1zM88.7 98.6h.2z"/>
<path d="M87.6 98.3l.2 .1zM87.6 98.3l.2 .1z"/>
<path d="M87.8 98.4l.2 .1zM87.8 98.4l.2 .1z"/>
<path d="M87.6 98.4l.2 .1zM87.6 98.4l.2 .1z"/>
<path d="M87.8 98.5l.2 .1zM87.8 98.5l.2 .1z"/>
<path d="M87.6 98.5l.2 .1zM87.6 98.6h.2z"/>
<path d="M17.5 221.9l.7 5.5v-5.5zM17.5 221.9l.7 5.5h-.7z"/>
<path d="M197.5 353.8l.5 9.3v-9.3zM197.5 353.8l.5 9.3h-.5z"/>
<path d="M198.2 362.5l.3 .1zM198.2 362.5l.3 .1z"/>
<path d="M198.2 362.6l.3 .1zM198.2 362.6l.3 .1z"/>
<path d="M198 362.6l.2 .1zM198 362.6l.2 .1z"/>
<path d="M198 362.7l.2 .1zM198 362.7l.2 .1z"/>
<path d="M198.2 362.7l.3 .1zM198.2 362.8h.3z"/>
<path d="M197.1 362.5l.2 .1zM197.1 362.5l.2 .1z"/>
<path d="M197.3 362.6l.2 .1zM197.3 362.6l.2 .1z"/>
<path d="M197.1 362.6l.2 .1zM197.1 362.6l.2 .1z"/>
<path d="M197.3 362.7l.2 .1zM197.3 362.7l.2 .1z"/>
<path d="M197.1 362.7l.2 .1zM197.1 362.8h.2z"/>
<path d="M147.7 293.4l.7 5.4v-5.4zM147.7 293.4l.7 5.4h-.7z"/>
<path d="M251.6 319.7l.6 13.3v-13.3zM251.6 319.7l.6 13.3h-.6z"/>
</g>
<!-- layer: Texto -->
<path d="M71.9 309.6h24.9M224.1 381.3h30.7" fill="none" stroke="#000" stroke-width=".24"/>
<!-- layer: Corral -->
<path d="M88.5 56.3h45.4M90.2 54.6v203.3M132.2 54.6v203.4M47.2 86.2h44.7M48.9 84.6v173.3M48.9 135.6h83.3M48.9 185.6h85M47.2 216.3h86.7M47.2 256.2l86.7 .1M171.2 293.1h83.3v39.9h-83.3zM212.5 293.1v39.9" fill="none" stroke="#0ff" stroke-width=".24"/>
<g fill="none" stroke="#f00" stroke-width=".3">
<path d="M88.5 57l2.4-2.4-2.4 2.4M88.5 57.9l.8-.8-.7 .8M89 54.6l-.5 .5M90 54.6l-1.5 1.4M90.8 55.7l-1.2 1.2M91.4 57.9l.5-.5-.5 .5M91.9 54.6l-.8 .8M91.9 55.5l-2.4 2.4M91.9 56.5l-1.5 1.4 1.5-1.4M130.6 57l2.4-2.4-2.4 2.4M131.1 54.6l-.5 .5M131.4 57.1l-.8 .8"/>
<path d="M132 54.6l-1.4 1.4M132.8 55.7l-1.1 1.2M133.9 54.6l-.8 .8M133.9 55.5l-2.4 2.4M133.9 56.5l-1.4 1.4M133.9 57.4l-.5 .5M47.2 85.1l.5-.5-.5 .5M48 87.1l-.8 .8M48.6 84.6l-1.4 1.5 1.5-1.5M49.4 85.6l-1.1 1.3 1.2-1.3M49.6 84.6l-2.4 2.4M49.7 85.4l.8-.8-.8 .8"/>
<path d="M50.5 85.6l-2.4 2.3M50.5 86.5l-1.4 1.4M50.5 87.4l-.5 .5 .5-.4M88.5 87.9l.8-.8-.7 .8M89.1 84.6l-.6 .5M90 84.6l-1.5 1.5M90.8 85.6l-1.2 1.3M90.9 84.6l-2.4 2.4M91.9 84.6l-.8 .8M91.9 85.6l-2.4 2.3M91.9 86.5l-1.5 1.4M91.9 87.4l-.5 .5"/>
<path d="M91.9 87.5l-.5 .4M130.5 98l1.5-1.4-1.5 1.5M131 96.6l-.5 .5 .6-.5M131.3 99.1l-.7 .8M132.8 97.7l-1.2 1.2M132.9 96.6l-2.4 2.4M133.3 99.9l.6-.5-.5 .5M133.9 96.6l-.8 .8M133.9 97.5l-2.4 2.4 2.4-2.3M133.9 98.5l-1.5 1.4M47.7 133.9l-.5 .6M48 136.4l-.8 .8"/>
<path d="M48.6 133.9l-1.4 1.5 1.5-1.5M49.4 135l-1.1 1.2 1.2-1.2M49.6 133.9l-2.4 2.4M49.7 134.7l.8-.8-.8 .8M50.5 134.9l-2.4 2.3M50.5 135.8l-1.4 1.4 1.4-1.4M50.5 136.8l-.5 .4M88.5 137.2l.8-.8-.7 .8M89 133.9l-.5 .6M90 133.9l-1.5 1.5M90.8 135l-1.2 1.2M90.9 133.9l-2.4 2.4"/>
<path d="M91.4 137.2l.5-.4-.5 .4M91.9 135.8l-1.5 1.4 1.5-1.4M91.9 133.9l-.8 .8M91.9 134.9l-2.4 2.3 2.4-2.3M130.5 136.3l2.4-2.4-2.4 2.4M131 133.9l-.5 .5 .6-.5M131.3 136.4l-.7 .8M132 133.9l-1.5 1.4M132.8 135l-1.2 1.1M133.3 137.2l.6-.5-.5 .5M133.9 133.9l-.8 .8M133.9 134.8l-2.4 2.4"/>
<path d="M133.9 135.8l-1.5 1.4M47.7 184l-.5 .5M48 186.5l-.8 .8M48.6 184l-1.4 1.4M48.7 184l-1.5 1.5M49.4 185l-1.1 1.3 1.2-1.3M49.6 184l-2.4 2.4M50.5 184l-.8 .8M50.5 184.9l-2.4 2.4M50.5 185.9l-1.4 1.4M50.5 186.8l-.5 .5M88.5 185.4l1.5-1.4-1.5 1.5"/>
<path d="M88.5 187.3l.8-.8-.7 .8M89 184l-.5 .5M90.8 185l-1.2 1.3M90.9 184l-2.4 2.4M91.4 187.3l.5-.5-.5 .5M91.9 184l-.8 .8M91.9 184.9l-2.4 2.4 2.4-2.3M91.9 185.9l-1.5 1.4M130.6 185.4l1.4-1.4-1.4 1.5M131.1 184l-.5 .5M131.4 186.5l-.8 .8M132.8 185l-1.2 1.3"/>
<path d="M133 184l-2.4 2.4M133.9 184l-.8 .8M133.9 184.9l-2.4 2.4 2.4-2.3M133.9 185.9l-1.4 1.4M133.9 186.8l-.5 .5M47.7 214.6l-.5 .6M48 217.2l-.8 .8M48.6 214.6l-1.4 1.5 1.5-1.5M49.5 215.7l-1.2 1.3M49.6 214.6l-2.4 2.4M49.7 215.5l.8-.8-.8 .8M50.5 215.6l-2.4 2.4"/>
<path d="M50.5 216.6l-1.4 1.4M50.5 217.5l-.5 .5M88.5 218l.8-.8-.7 .8M89 214.6l-.5 .6M90 214.6l-1.5 1.5M90.8 215.7l-1.2 1.3M90.9 214.6l-2.4 2.4M91.4 218l.5-.5-.5 .5M91.9 214.7l-.8 .8M91.9 215.6l-2.4 2.4 2.4-2.4M91.9 216.6l-1.5 1.4M130.5 217l2.4-2.4-2.4 2.4"/>
<path d="M131 214.6l-.5 .5 .6-.5M131.3 217.1l-.7 .8M132 214.6l-1.5 1.5M132.8 215.7l-1.2 1.2M133.3 217.9l.6-.4-.5 .4M133.9 214.6l-.8 .8M133.9 215.6l-2.4 2.3M133.9 216.5l-1.5 1.4M47.2 255.1l.5-.5-.5 .5M48 257.1l-.8 .8M48.6 254.6l-1.4 1.5 1.5-1.5M49.4 255.7l-1.1 1.2 1.2-1.2"/>
<path d="M49.6 254.6l-2.4 2.4M50.5 254.6l-.8 .8M50.5 255.6l-2.4 2.3M50.5 256.5l-1.4 1.4M50.5 257.4l-.5 .5 .5-.4M88.5 256.1l1.5-1.5-1.5 1.5M89.1 254.6l-.6 .5M89.3 257.1l-.7 .8M89.6 256.9l1.2-1.2-1.2 1.2M90.9 254.6l-2.4 2.4M91.9 254.6l-.8 .8M91.9 255.6l-2.4 2.3 2.4-2.3"/>
<path d="M91.9 256.5l-1.5 1.4M91.9 257.5l-.5 .4M131.1 254.6l-.6 .5M131.3 257.1l-.7 .8M132 254.6l-1.5 1.5M132.8 255.7l-1.2 1.2M132.9 254.6l-2.4 2.4M133.9 254.6l-.8 .8 .8-.8M133.9 255.6l-2.4 2.3M133.9 256.5l-1.5 1.4M133.9 257.4l-.6 .5M133.9 257.5l-.5 .4"/>
<path d="M168.9 291.5l.7-.8-.7 .8M168.9 292.8l2-2.1-2 2.1M170 294.3l-1.1 1.1M171.5 295.4l2-2-2 2M172 292.2l-1.7 1.7M172.3 290.7l-3.4 3.4M173.5 290.7l-1.1 1.2M173.5 292.1l-3.3 3.3M173.5 294.7l-.7 .7M210.2 294.1l3.4-3.4-3.4 3.4M210.9 290.7l-.7 .8M211.3 294.3l-1.1 1.1 1.1-1.1"/>
<path d="M212.3 290.7l-2.1 2.1M213.4 292.2l-1.7 1.7M214.8 290.8l-1.1 1.1M214.8 292.1l-3.3 3.3M214.8 293.4l-1.9 2M214.8 294.7l-.6 .7M252.2 291.5l.7-.8-.7 .8M252.2 292.8l2.1-2.1-2.1 2.1M252.2 294.1l3.4-3.4-3.4 3.4M253.3 294.3l-1.1 1.1 1.1-1.1M255.4 292.2l-1.7 1.7M256.8 290.8l-1.1 1.1"/>
<path d="M256.8 292.1l-3.3 3.3M256.8 293.4l-2 2M256.8 294.7l-.6 .7M169.6 330.7l-.7 .7M170 334.2l-1.1 1.1M170.3 333.8l1.7-1.6-1.7 1.7M170.9 330.7l-2 2M172.2 330.7l-3.3 3.4 3.4-3.4M173.5 330.7l-1.1 1.1M173.5 332l-3.3 3.3M173.5 333.3l-2 2M173.5 334.6l-.7 .7 .7-.6"/>
<path d="M210.9 330.7l-.7 .7 .7-.7M211.3 334.2l-1.1 1.1M211.7 333.8l1.7-1.6-1.7 1.7M212.2 330.7l-2 2M213.6 330.7l-3.4 3.4M214.8 330.7l-1.1 1.1M214.8 332l-3.3 3.3M214.8 333.3l-1.9 2M214.8 334.6l-.6 .7 .6-.6M252.9 330.7l-.7 .7M253.3 334.2l-1.1 1.1M253.7 333.8l1.7-1.6-1.7 1.7"/>
<path d="M254.3 330.7l-2.1 2M255.6 330.7l-3.4 3.4M256.8 330.7l-1.1 1.1M256.8 332l-3.3 3.3M256.8 333.3l-2 2M256.8 334.6l-.6 .7"/>
</g>
<g fill="none" stroke="#f00" stroke-width=".51">
<path d="M88.5 54.6h3.4v3.3h-3.4zM130.6 54.6h3.3v3.3h-3.3zM47.2 84.6h3.3v3.3h-3.3zM88.5 84.6h3.4v3.3h-3.4zM130.5 96.6h3.4v3.3h-3.4zM47.2 133.9h3.3v3.3h-3.3zM88.5 133.9h3.4v3.3h-3.4zM130.5 133.9h3.4v3.3h-3.4zM47.2 184h3.3v3.3h-3.3zM88.5 184h3.4v3.3h-3.4zM130.6 184h3.3v3.3h-3.3zM47.2 214.6h3.3v3.4h-3.3z"/>
<path d="M88.5 214.6h3.4v3.4h-3.4zM130.5 214.6h3.4v3.3h-3.4zM47.2 254.6h3.3v3.3h-3.3zM88.5 254.6h3.4v3.3h-3.4zM130.5 254.6h3.4v3.3h-3.4zM168.9 290.7h4.6v4.7h-4.6zM210.2 290.7h4.6v4.7h-4.6zM252.2 290.7h4.6v4.7h-4.6zM168.9 330.7h4.6v4.6h-4.6zM210.2 330.7h4.6v4.6h-4.6zM252.2 330.7h4.6v4.6h-4.6z"/>
</g>
<g fill="none" stroke="#f00" stroke-width=".24">
<circle cx="89.5" cy="57" r=".19"/>
<circle cx="89.5" cy="55.5" r=".19"/>
<circle cx="91" cy="55.5" r=".19"/>
<circle cx="91" cy="57" r=".19"/>
<circle cx="131.5" cy="55.5" r=".19"/>
<circle cx="131.5" cy="57" r=".19"/>
<circle cx="133" cy="57" r=".19"/>
<circle cx="133" cy="55.5" r=".19"/>
<circle cx="48.1" cy="87" r=".19"/>
<circle cx="48.1" cy="85.5" r=".19"/>
<circle cx="49.6" cy="85.5" r=".19"/>
<circle cx="49.6" cy="87" r=".19"/>
<circle cx="89.5" cy="87" r=".19"/>
<circle cx="89.5" cy="85.5" r=".19"/>
<circle cx="91" cy="85.5" r=".19"/>
<circle cx="91" cy="87" r=".19"/>
<circle cx="131.5" cy="97.5" r=".19"/>
<circle cx="131.5" cy="99" r=".19"/>
<circle cx="132.9" cy="97.5" r=".19"/>
<circle cx="132.9" cy="99" r=".19"/>
<circle cx="48.1" cy="136.3" r=".19"/>
<circle cx="48.1" cy="134.8" r=".19"/>
<circle cx="49.6" cy="136.3" r=".19"/>
<circle cx="49.6" cy="134.8" r=".19"/>
<circle cx="89.5" cy="136.3" r=".19"/>
<circle cx="89.5" cy="134.8" r=".19"/>
<circle cx="91" cy="134.8" r=".19"/>
<circle cx="91" cy="136.3" r=".19"/>
<circle cx="131.5" cy="134.8" r=".19"/>
<circle cx="131.5" cy="136.2" r=".19"/>
<circle cx="132.9" cy="134.8" r=".19"/>
<circle cx="132.9" cy="136.2" r=".19"/>
<circle cx="48.1" cy="186.3" r=".19"/>
<circle cx="48.1" cy="184.9" r=".19"/>
<circle cx="49.6" cy="184.9" r=".19"/>
<circle cx="49.6" cy="186.3" r=".19"/>
<circle cx="89.5" cy="186.3" r=".19"/>
<circle cx="89.5" cy="184.9" r=".19"/>
<circle cx="91" cy="186.3" r=".19"/>
<circle cx="91" cy="184.9" r=".19"/>
<circle cx="131.5" cy="184.9" r=".19"/>
<circle cx="131.5" cy="186.3" r=".19"/>
<circle cx="133" cy="184.9" r=".19"/>
<circle cx="133" cy="186.3" r=".19"/>
<circle cx="48.1" cy="217" r=".19"/>
<circle cx="48.1" cy="215.5" r=".19"/>
<circle cx="49.6" cy="217" r=".19"/>
<circle cx="49.6" cy="215.5" r=".19"/>
<circle cx="89.5" cy="217" r=".19"/>
<circle cx="89.5" cy="215.5" r=".19"/>
<circle cx="91" cy="217" r=".19"/>
<circle cx="91" cy="215.5" r=".19"/>
<circle cx="131.5" cy="217" r=".19"/>
<circle cx="131.5" cy="215.5" r=".19"/>
<circle cx="132.9" cy="215.5" r=".19"/>
<circle cx="132.9" cy="217" r=".19"/>
<circle cx="48.1" cy="257" r=".19"/>
<circle cx="48.1" cy="255.5" r=".19"/>
<circle cx="49.6" cy="255.5" r=".19"/>
<circle cx="49.6" cy="257" r=".19"/>
<circle cx="89.5" cy="255.5" r=".19"/>
<circle cx="89.5" cy="257" r=".19"/>
<circle cx="91" cy="257" r=".19"/>
<circle cx="91" cy="255.5" r=".19"/>
<circle cx="131.5" cy="255.5" r=".19"/>
<circle cx="131.5" cy="257" r=".19"/>
<circle cx="132.9" cy="255.5" r=".19"/>
<circle cx="132.9" cy="257" r=".19"/>
<circle cx="170.2" cy="294.1" r=".28"/>
<circle cx="170.2" cy="292" r=".28"/>
<circle cx="172.2" cy="294.1" r=".28"/>
<circle cx="172.2" cy="292" r=".28"/>
<circle cx="211.5" cy="294.1" r=".28"/>
<circle cx="211.5" cy="292" r=".28"/>
<circle cx="213.6" cy="294.1" r=".28"/>
<circle cx="213.6" cy="292" r=".28"/>
<circle cx="253.5" cy="294.1" r=".28"/>
<circle cx="253.5" cy="292" r=".28"/>
<circle cx="255.5" cy="294.1" r=".28"/>
<circle cx="255.5" cy="292" r=".28"/>
<circle cx="170.2" cy="334" r=".28"/>
<circle cx="170.2" cy="332" r=".28"/>
<circle cx="172.2" cy="334" r=".28"/>
<circle cx="172.2" cy="332" r=".28"/>
<circle cx="211.5" cy="334" r=".28"/>
<circle cx="211.5" cy="332" r=".28"/>
<circle cx="213.6" cy="334" r=".28"/>
<circle cx="213.6" cy="332" r=".28"/>
<circle cx="253.5" cy="332" r=".28"/>
<circle cx="253.5" cy="334" r=".28"/>
<circle cx="255.5" cy="334" r=".28"/>
<circle cx="255.5" cy="332" r=".28"/>
</g>
<!-- layer: cota -->
<g fill="none" stroke="#808080" stroke-width=".25">
<path d="M48.9 50.5h83.3M90.2 48.4v5.8M132.2 48.4v5.8M134.2 56.3h6.4M138.6 56.3v200M134.2 98.3h6.4M134.2 135.6h6.4M134.2 185.6h6.4M134.2 216.3h6.4M48.9 258.2v6.3M90.2 258.3v6.2M132.2 258.3v6.2"/>
<path d="M134.2 256.3h6.4M48.9 262.5h83.3M171.2 264.4v.7M171.2 266.4h83.3M212.5 264.4v.7M213.8 276v10.6M215.9 276h.1M215.9 286.6h.1M260.6 293.1v39.9M262.6 293.1h.1M239.5 330.6v.4M239.5 332.6h12.7"/>
<path d="M252.2 330.6v.4M262.6 333h.1"/>
</g>
<!-- layer: 0 -->
<g fill="none" stroke="#808080" stroke-width=".25">
<path d="M49.2 50.1l-.7 .7M90.5 50.1l-.7 .7M132.5 50.1l-.6 .7M138.3 55.9l.6 .7M138.3 97.9l.6 .7M138.3 135.3l.6 .6M138.3 185.3l.6 .7M138.3 216l.6 .7M138.3 255.9l.6 .7M49.2 262.1l-.7 .7M90.5 262.1l-.6 .7M132.5 262.1l-.6 .7"/>
<path d="M171.5 266.1l-.6 .6M212.8 266.1l-.7 .6M213.5 275.7l.7 .6M254.8 266.1l-.6 .6M213.5 286.3l.7 .7M260.3 292.7l.6 .7M239.9 332.3l-.7 .7M252.5 332.3l-.7 .7M260.3 332.7l.6 .6"/>
</g>
<!-- layer: Corral -->
<g fill="none" stroke="#808080" stroke-width=".24">
<path d="M48.9 47.1v37.5M90.2 47.1v5.8M132.2 47.1v5.8M132.2 56.3h16.3M132.2 86.2h16.3M132.2 98.3h16.3M132.2 135.6h16.3M132.2 185.6h16.3M132.2 216.3h16.3M132.2 256.2h16.3M171.2 264.2v5.8M212.5 262.6v5.7"/>
<path d="M254.5 262.6v5.7M254.5 293.1h8.3M254.5 333h8.3"/>
<circle cx="48.9" cy="44.6" r="2.48"/>
<circle cx="90.2" cy="44.6" r="2.48"/>
<circle cx="132.2" cy="44.6" r="2.48"/>
<circle cx="151" cy="56.2" r="2.48"/>
<circle cx="151" cy="86.2" r="2.48"/>
<circle cx="151" cy="98.2" r="2.48"/>
<circle cx="151" cy="135.5" r="2.48"/>
<circle cx="151" cy="185.6" r="2.48"/>
<circle cx="151" cy="216.3" r="2.48"/>
<circle cx="151" cy="256.2" r="2.48"/>
<circle cx="171.1" cy="260.1" r="2.48"/>
<circle cx="212.5" cy="260.1" r="2.48"/>
<circle cx="254.5" cy="260.1" r="2.48"/>
<circle cx="265.3" cy="293.1" r="2.48"/>
<circle cx="265.3" cy="333" r="2.48"/>
</g>
<!-- layer: 0 -->
<path d="M210.2 293.1h4.6" fill="none" stroke="#000" stroke-width=".25"/>
<!-- layer: CVL_CUADCON -->
<g fill="#00f" stroke="#00f" stroke-width=".24">
<path d="M7.6 418.2h263.5l-.7-.7zM8.3 417.5h262.1l-262.8 .7zM7.6 26.5v391.7l.7-.7zM7.6 26.5l.7 .6v390.4zM7.6 26.5l.7 .6 262.8-.6zM8.3 27.1l262.8-.6-.7 .6zM271.1 26.5l-.7 .6 .7 391.1zM270.4 27.1l.7 391.1-.7-.7z"/>
<path d="M8.7 384v.6l261.3-.6zM8.7 384.6l261.3-.6v.6z"/>
</g>
<!-- layer: MARCO INT. -->
<path d="M8.7 28.3h261.3v388.6h-261.3zM9 401.4h67.6v15.2h-67.6zM77.3 401.4h51v15.2h-51zM129.1 401.4h49.2v15.2h-49.2zM179.1 401.4h49.2v15.2h-49.2zM229.1 401.4h20.1v15.2h-20.1zM249.9 401.4h19v15.2h-19z" fill="none" stroke="#00f" stroke-width=".3"/>
<!-- layer: Mv -->
<path d="M8.7 29.1l261.3-.8v356h-261.3z" fill="none" stroke="#ff0" stroke-width=".24"/>
<!-- layer: FORMATO -->
<path d="M269.9 28.3v308" fill="none" stroke="#00f" stroke-width=".72"/>
<g font-size="5.2" fill="#f00">
<text x="9.9" y="34.3">REPÚBLICA BOLIVARIANA DE VENEZUELA</text>
<text x="14.9" y="40.3">MUNICIPIO INDEPENDENCIA YARACUY</text>
</g>
<g font-size="4.4" fill="#f00">
<text x="24.3" y="391.2">PLANO DISTRIBUCIÓN DE COLUMNAS</text>
<text x="10.7" y="397.3">PRIMER PISO25 x 25(cm) SÓTANO 35 x 35 (cm).</text>
</g>
<g font-size="3.9">
<text x="71.9" y="308.7">PLANTA CASA</text>
<text x="72.9" y="313.1">PRIMER PISO.</text>
<text x="224.1" y="380.4">PLANTA SÓTANO.</text>
</g>
<g font-size="3.3">
<text x="47.6" y="45.6">1</text>
<text x="89.1" y="45.6">2</text>
<text x="131.1" y="45.6">3</text>
<text x="150.1" y="57.1">A</text>
<text x="149.9" y="87.1">B</text>
<text x="149.9" y="99.1">C</text>
<text x="149.9" y="136.4">D</text>
<text x="149.9" y="186.5">E</text>
<text x="149.9" y="217.2">F</text>
<text x="149.9" y="257.1">G</text>
<text x="169.9" y="261">1</text>
<text x="211.3" y="261">2</text>
<text x="253.4" y="261">3</text>
<text x="264.1" y="293.9">F</text>
<text x="264.2" y="333.9">G</text>
</g>
<g font-size="3.1">
<text x="58.9" y="69.1">Porche.</text>
<text x="104" y="77.6">Habitacion 1.</text>
<text x="26.6" y="124">Garaje.</text>
<text x="115.4" y="123.1">Baño.</text>
<text x="65.7" y="129.8">Sala.</text>
<text x="104.1" y="161.3">Habitacion 2.</text>
<text x="101.8" y="209.4">Habitacion 3.</text>
<text x="64.5" y="216.5">Comedor.</text>
<text x="108.8" y="244.4">Baño.</text>
<text x="26.9" y="264.3">Cocina.</text>
<text x="64" y="282.8">Habitacion 4.</text>
<text x="164" y="284.4">Cocina.</text>
<text x="24" y="291">Lavadero.</text>
<text x="233" y="297.6">Sala.</text>
<text x="190.7" y="306.6">Comedor.</text>
<text x="145.8" y="359.4">Habitacion 1.</text>
<text x="178" y="365.8">Lavadero.</text>
<text x="203.5" y="367.4">Baño.</text>
</g>
<g font-size="3.1" fill="#f00">
<text x="129.8" y="408.6">T.S.U. ANGEL CAMACARO M.</text>
<text x="230.2" y="410.4">MAR 2026</text>
<text x="255.9" y="410.3">1:75</text>
</g>
<g font-size="2.8" fill="#808080">
<text x="66.8" y="49.3">3,10</text>
<text x="108.5" y="49.3">3,15</text>
<text x="137.5" y="80" transform="rotate(-90 137.5 80)">3,15</text>
<text x="137.5" y="119.6" transform="rotate(-90 137.5 119.6)">2,80</text>
<text x="137.5" y="163.3" transform="rotate(-90 137.5 163.3)">3,75</text>
<text x="137.5" y="203.7" transform="rotate(-90 137.5 203.7)">2,30</text>
<text x="137.5" y="239" transform="rotate(-90 137.5 239)">3,00</text>
<text x="66.8" y="261.4">3,10</text>
<text x="108.5" y="261.4">3,15</text>
<text x="189.1" y="265.3">3,10</text>
<text x="230.8" y="265.3">3,15</text>
<text x="212.7" y="284.1" transform="rotate(-90 212.7 284.1)">0,80</text>
<text x="259.5" y="315.7" transform="rotate(-90 259.5 315.7)">3,00</text>
<text x="243.1" y="331.5">0,95</text>
</g>
<text font-size="2.7" fill="#f00" x="78.2" y="407.8">ALVARO ARGELIO DIAZ FLOREZ.</text>
<g font-size="2.4" fill="#00f">
<text x="9.2" y="403.9">UBICACIÓN:</text>
<text x="77.8" y="403.5">PROPIEDAD:</text>
<text x="129.7" y="403.5">LEVANTADO CALCULADO Y DIGITALIZO:</text>
<text x="179.7" y="403.5">REVISADO:</text>
<text x="229.8" y="403.5">FECHA:</text>
<text x="250.6" y="403.5">ESCALA:</text>
</g>
<g font-size="2.4" fill="#f00">
<text x="9" y="413">MUNICIPIO INDEPENDENCIA ESTADO YARACUY.</text>
<text x="15.2" y="410.2">AVENIDA 4 ENTRE CALLES 30 Y 31 30-7</text>
<text x="42.3" y="415.8">.</text>
</g>
<text font-size="2.3" fill="#f00" x="92.2" y="411.8">C.I.: 24.633.787</text>
<g font-size="1.9" fill="#f00">
<text x="130.8" y="411.7">CVPT.:N°1260</text>
<text x="160.1" y="411.7">SOVIT.:N°0050</text>
</g>
<g font-size="1.5" fill="#636466">
<text x="21" y="210.4">1</text>
<text x="21.1" y="214.2">2</text>
<text x="21.1" y="217.9">3</text>
<text x="21.1" y="221.6">4</text>
<text x="21.1" y="225.4">5</text>
<text x="21.1" y="229.1">6</text>
<text x="21.1" y="232.8">7</text>
<text x="21.1" y="236.6">8</text>
<text x="20.7" y="244.1">10</text>
<text x="21.1" y="240.3">9</text>
<text x="143" y="284.9">12</text>
<text x="143" y="288.6">11</text>
<text x="143" y="292.3">10</text>
<text x="143.4" y="296.1">8</text>
<text x="143.4" y="299.8">7</text>
<text x="143.4" y="303.5">6</text>
<text x="143.4" y="307.3">5</text>
<text x="143.5" y="311">4</text>
<text x="143.4" y="314.7">3</text>
<text x="143.5" y="324.7">2</text>
<text x="162.8" y="324.7">1</text>
</g>
</svg>
